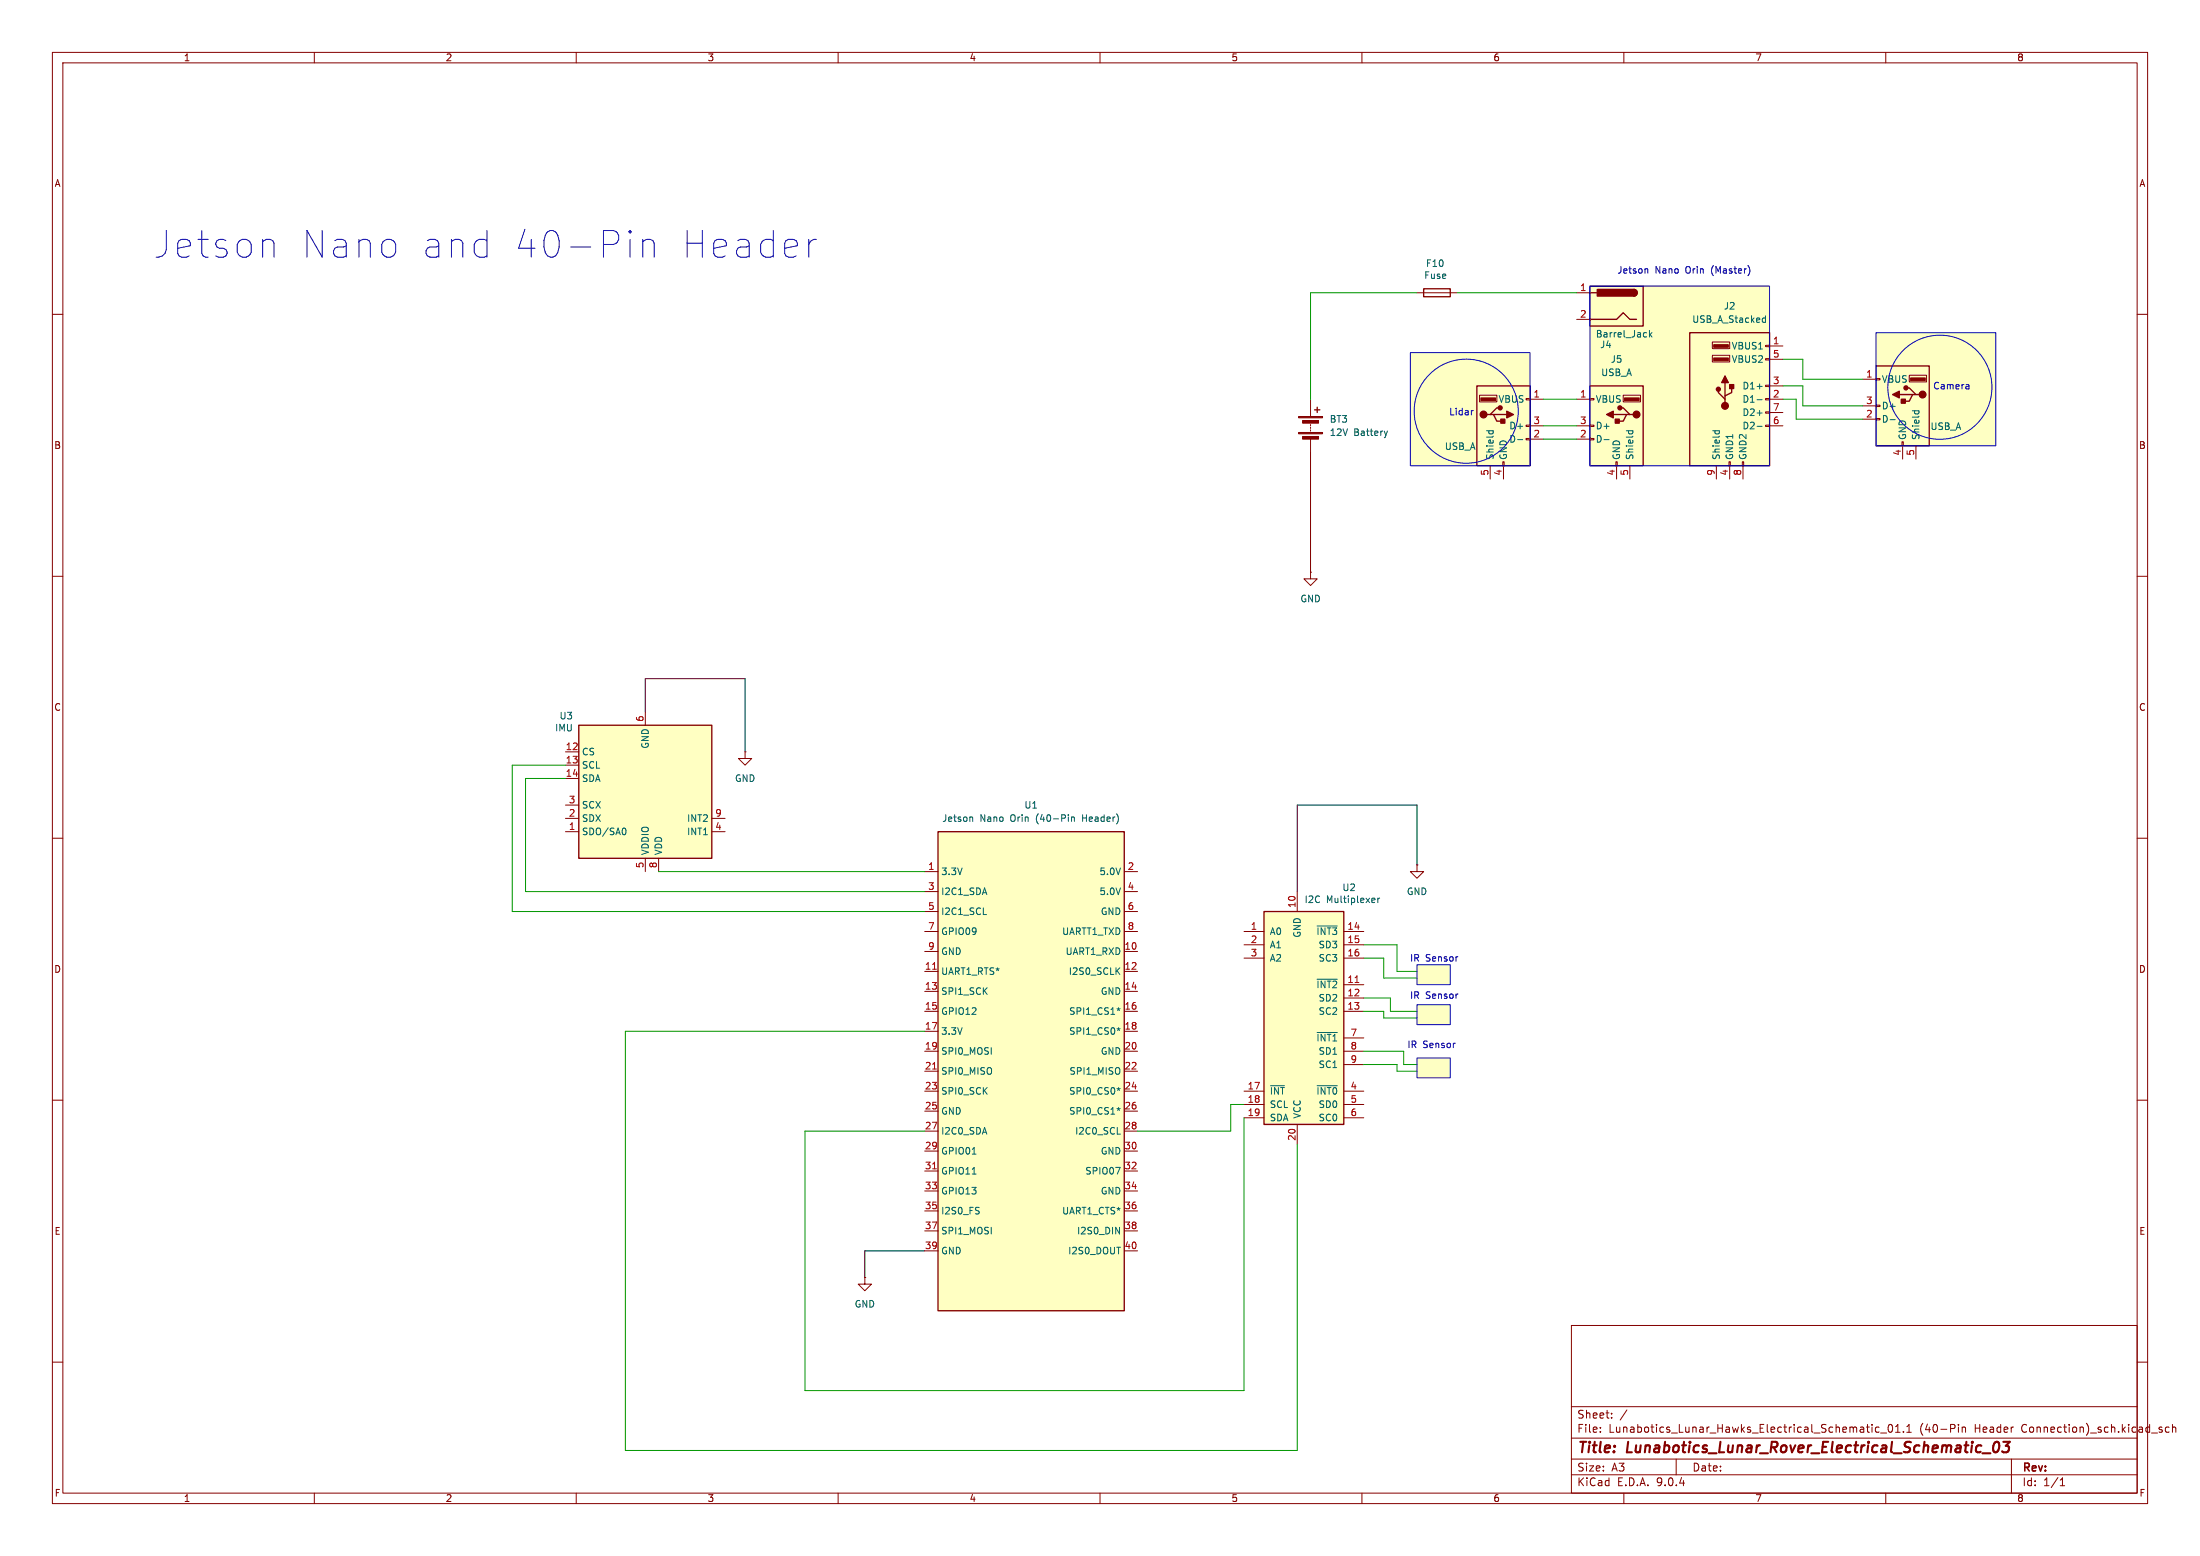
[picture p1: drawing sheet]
<svg xmlns="http://www.w3.org/2000/svg" width="420mm" height="297mm" viewBox="0 0 420 297" stroke-linecap="round" stroke-linejoin="round" font-family="sans-serif">
<g fill="none" stroke="#840000" stroke-width=".19">
<path d="M10 10h400v277h-400zM12 12h396v273h-396zM60 10v2M110 10v2M160 10v2M210 10v2M260 10v2M310 10v2M360 10v2M10 60h2M408 60h2M10 110h2"/>
<path d="M408 110h2M10 160h2M408 160h2M10 210h2M408 210h2M300 253h108v32h-108zM10 260h2M300 278.5h108M300 274.5h108M300 268.5h108M305.5 273.2v.2M305.5 272.5v.1"/>
<path d="M307.7 270.5v.2M307.7 269.8v.1M310.6 269.1l-1.3 1.9M320 278.5v3M357.4 271.9v.1M357.4 272.4v1M358.7 272.5l-.4-.1-.3 .3 .2 .6h.5M359 273.5h1.2M360.6 272l.2-.1a.8 .8 0 0 1 .5 .7 .8 .8 0 0 1-.5 .8l-.2-.2-.2-.4zM361.9 273.4h.8M361.9 272.3l.4-.4v1.5M363.4 273.2v.2"/>
<path d="M364 273.4h.9M364 272.3l.4-.4v1.5M373.9 271.9v.1M373.9 272.4v1M374.6 272.5l.2-.1 .4 .1v.9M374.6 272.4v1M384 278.5v6.5M408 260h2M412.2 272.8l.5 .2 .1 .1-.1 .2-.4 .1M412.2 272.5h.5M414.1 272.5l-.4-.1-.3 .3 .1 .6h.6M414.7 272.5l.2-.1 .4 .1 .1 .9"/>
<path d="M414.7 271.9v1.5M60 285v2M110 285v2M160 285v2M210 285v2M260 285v2M300 281.5h108M310 285v2M360 285v2M393.3 283.6h.9M393.3 282.5l.4-.4v1.5"/>
</g>
<path d="M378.5 277.4h1.5M380.8 275.4a.46 .46 0 0 1 .5-.2 .46 .46 0 0 1 .3 .4 1.15 1.15 0 0 1-.7 1.6l-.2-.1a1.54 1.54 0 0 1 .1-1.7zM382.4 275.2h1.3l-.8 .8 .6 .2-.1 .8-.4 .2h-.5l-.3-.2" fill="none" stroke="#840000" stroke-width=".4"/>
<g fill="#feffc3">
<path d="M270.5 191.8h6.4v3.8h-6.4z"/>
<path d="M303.5 54.6h34.3v34.3h-34.3z"/>
<path d="M358.1 63.5h22.9v21.6h-22.9z"/>
<path d="M270.5 184.2h6.4v3.8h-6.4z"/>
<path d="M269.2 67.3h22.9v21.6h-22.9z"/>
<path d="M270.5 201.9h6.4v3.8h-6.4z"/>
</g>
<path d="M271.8 55.1h5.1v1.5h-5.1z" fill="none" stroke="#840000" stroke-width=".25"/>
<path d="M270.5 55.9h7.6" fill="none" stroke="#840000" stroke-width=".19"/>
<path d="M303.5 73.7h10.2v15.2h-10.2z" fill="#ffffc2"/>
<path d="M251 78.2h1M251.5 77.7v1M303.5 73.7h10.2v15.2h-10.2zM308 79.1h2.5M309.2 77.9h.7l1.2 1.2h.7M311.1 79.1h-.6l-.6 1.3h-1.3" fill="none" stroke="#840000" stroke-width=".25"/>
<g fill="#840000" stroke="#840000" stroke-width=".25">
<path d="M308.4 80h.7v.8h-.7z"/>
<path d="M306.7 79.1l1.3-.6v1.3z"/>
<circle cx="312.4" cy="79.1" r=".63"/>
<circle cx="309.2" cy="77.9" r=".38"/>
</g>
<g fill="#840000" stroke="#840000" stroke-width=".19">
<path d="M310.1 75.9h2.8v.6h-2.8z"/>
<path d="M247.9 79.5h4.6v.3h-4.6z"/>
<path d="M247.9 82.6h4.6v.2h-4.6z"/>
<path d="M248.7 80.3h3v.5h-3z"/>
<path d="M248.7 83.3h3v.5h-3z"/>
</g>
<g fill="none" stroke="#840000" stroke-width=".19">
<path d="M250.2 76.2v3.3M301 76.2h2.5M303.5 76.1h.8v.2h-.8zM309.9 75.4h3.3v1.3h-3.3zM250.2 81v.3M250.2 81.5v.3M250.2 82v.3M250.2 83.8v2.6M301 81.3h2.5M301 83.8h2.5M303.5 81.2h.8v.2h-.8zM303.5 83.7h.8v.2h-.8z"/>
<path d="M308.5 88.1h.2v.8h-.2zM308.6 88.9v2.5M311.1 88.9v2.5M250.2 109.2v1.3h1.3l-1.3 1.3-1.3-1.3h1.3M250.2 109.2h.1"/>
</g>
<path d="M264.9 82.3l-.3 .8M306.2 83.9h1M310.5 82.2h1.2M310.9 82.2v.4M311.7 82.2v.4" fill="none" stroke="#006464" stroke-width=".19"/>
<path d="M358.1 69.9h10.2v15.2h-10.2z" fill="#ffffc2"/>
<path d="M358.1 69.9h10.2v15.2h-10.2zM362.6 75.3h2.5M363.9 74h.6l1.3 1.3h.6M365.8 75.3h-.7l-.6 1.3h-1.3" fill="none" stroke="#840000" stroke-width=".25"/>
<g fill="#840000" stroke="#840000" stroke-width=".25">
<path d="M363 76.2h.7v.8h-.7z"/>
<path d="M361.3 75.3l1.3-.6v1.2z"/>
<circle cx="367" cy="75.3" r=".63"/>
<circle cx="363.9" cy="74" r=".38"/>
</g>
<path d="M364.7 72.1h2.8v.5h-2.8z" fill="#840000" stroke="#840000" stroke-width=".19"/>
<g fill="none" stroke="#840000" stroke-width=".19">
<path d="M355.6 72.4h2.5M355.6 77.5h2.5M358.1 72.3h.8v.2h-.8zM358.1 77.3h.8v.3h-.8zM358.1 79.9h.8v.2h-.8zM364.5 71.6h3.3v1.3h-3.3zM355.6 80h2.5M363.1 84.3h.2v.8h-.2zM363.2 85.1v2.5M365.8 85.1v2.5M270.5 165.1v1.3h1.3l-1.3 1.2-1.3-1.2h1.3M270.5 165.1h.1"/>
<path d="M165.1 243.8v1.3h1.3l-1.3 1.3-1.3-1.3h1.3M165.1 243.8h.1"/>
</g>
<path d="M365.1 78.4h1.2M365.6 78.4l-.1 .4M366.3 78.4v.4M360.8 80.1h1" fill="none" stroke="#006464" stroke-width=".19"/>
<path d="M303.5 54.6h10.2v7.6h-10.2z" fill="#ffffc2"/>
<path d="M303.5 54.6h10.2v7.6h-10.2zM303.5 55.9h1.3M311.9 55.2a.64 .64 0 0 1 .6 .7 .64 .64 0 0 1-.6 .6M303.5 61h5.1l1.3-1.3 1.2 1.3h1.3" fill="none" stroke="#840000" stroke-width=".25"/>
<g fill="#840000" stroke="#840000" stroke-width=".25">
<path d="M311.9 55.2a.64 .64 0 0 1 .6 .7 .64 .64 0 0 1-.6 .6z"/>
<path d="M304.9 55.2h7v1.3h-7z"/>
</g>
<path d="M301 55.9h2.5M301 61h2.5" fill="none" stroke="#840000" stroke-width=".19"/>
<path d="M314.9 63.1v1.2M315 63.8l.4 .5M315.4 63.5l-.5 .5" fill="none" stroke="#006464" stroke-width=".19"/>
<path d="M241.3 174h15.2v40.6h-15.2z" fill="#ffffc2"/>
<path d="M241.3 174h15.2v40.6h-15.2z" fill="none" stroke="#840000" stroke-width=".25"/>
<g fill="none" stroke="#840000" stroke-width=".19">
<path d="M237.5 177.8h3.8M247.6 170.2v3.8M256.5 177.8h3.8M237.5 182.9h3.8M237.5 180.3h3.8M256.5 182.9h3.8M256.5 180.3h3.8M256.5 198.1h3.8M256.5 193h3.8M256.5 190.5h3.8M256.5 188h3.8M237.5 213.4h3.8"/>
<path d="M237.5 210.8h3.8M237.5 208.3h3.8M247.6 214.6v3.8M256.5 213.4h3.8M256.5 210.8h3.8M256.5 208.3h3.8M256.5 203.2h3.8M256.5 200.7h3.8"/>
</g>
<path d="M251.4 176.8h3.9M262.3 171.4l.2 .3-.6 .2M262.4 172.2l-.1 .1M263 171.4v.9M263.4 171.4l-.4 .3M251.4 197.1h3.9M251.4 186.9h3.9M242.5 207.2h2.7M251.4 207.2h3.9" fill="none" stroke="#006464" stroke-width=".19"/>
<path d="M258.7 187.5h.7" fill="none" stroke="#a90000" stroke-width=".19"/>
<path d="M110.5 138.4h25.4v25.4h-25.4z" fill="#ffffc2"/>
<path d="M110.5 138.4h25.4v25.4h-25.4z" fill="none" stroke="#840000" stroke-width=".25"/>
<path d="M123.2 135.9v2.5M107.9 158.8h2.6M107.9 156.2h2.6M107.9 153.7h2.6M107.9 148.6h2.6M107.9 146.1h2.6M107.9 143.5h2.6M135.9 158.8h2.5M135.9 156.2h2.5M123.2 163.8v2.6M125.7 163.8v2.6" fill="none" stroke="#840000" stroke-width=".19"/>
<path d="M119.2 158.1a.79 .79 0 0 1 0 1.2" fill="none" stroke="#006464" stroke-width=".19"/>
<path d="M322.6 63.5h15.2v25.4h-15.2z" fill="#ffffc2"/>
<path d="M322.6 63.5h15.2v25.4h-15.2zM328 74.3v.6l1.3 1.3v.6M329.3 73v2.6M330.6 73.7v1.2l-1.3 .7v.6" fill="none" stroke="#840000" stroke-width=".25"/>
<g fill="#840000" stroke="#840000" stroke-width=".25">
<path d="M329.3 71.8l.6 1.2h-1.2z"/>
<path d="M330.2 73.4h.8v.8h-.8z"/>
<circle cx="328" cy="74.3" r=".38"/>
<circle cx="329.3" cy="77.5" r=".63"/>
</g>
<g fill="#840000" stroke="#840000" stroke-width=".19">
<path d="M327.2 65.8h2.7v.5h-2.7z"/>
<path d="M327.2 68.3h2.7v.5h-2.7z"/>
</g>
<g fill="none" stroke="#840000" stroke-width=".19">
<path d="M326.9 65.3h3.3v1.2h-3.3zM326.9 67.8h3.3v1.3h-3.3zM337.1 65.9h.7v.3h-.7zM337.1 68.5h.7v.2h-.7zM337.1 73.5h.7v.3h-.7zM337.1 76.1h.7v.2h-.7zM337.1 78.6h.7v.3h-.7zM337.8 66h2.6M337.8 68.6h2.6M337.8 73.7h2.6M337.8 76.2h2.6M337.8 78.7h2.6"/>
<path d="M327.7 88.9v2.5M330.1 88.1h.2v.8h-.2zM330.2 88.9v2.5M332.6 88.1h.3v.8h-.3zM332.7 88.9v2.5M337.1 81.2h.7v.2h-.7zM337.8 81.3h2.6M142.2 143.5v1.3h1.3l-1.3 1.3-1.2-1.3h1.2M142.2 143.5h.1"/>
</g>
<path d="M335.4 73.8h1M335.4 76.3h1M335.4 78.8h1M336.5 61.5h.5M336.5 60.8h.5M337 60.3v1.2M327 82.2h1.2M327.5 82.2l-.1 .4M328.2 82.2v.4M335.4 81.4h1" fill="none" stroke="#006464" stroke-width=".19"/>
<path d="M281.9 73.7h10.2v15.2h-10.2z" fill="#ffffc2"/>
<path d="M281.9 73.7h10.2v15.2h-10.2zM284.5 79.1h.6l.6 1.3h1.3M285.1 79.1h2.6M286.4 77.9h-.7l-1.2 1.2h-.7" fill="none" stroke="#840000" stroke-width=".25"/>
<g fill="#840000" stroke="#840000" stroke-width=".25">
<path d="M286.5 80h.8v.8h-.8z"/>
<path d="M287.7 78.5l1.2 .6-1.2 .7z"/>
<circle cx="283.2" cy="79.1" r=".63"/>
<circle cx="286.4" cy="77.9" r=".38"/>
</g>
<path d="M282.7 75.9h2.8v.6h-2.8z" fill="#840000" stroke="#840000" stroke-width=".19"/>
<path d="M282.4 75.4h3.3v1.3h-3.3zM291.3 76.1h.8v.2h-.8zM292.1 76.2h2.5M284.5 88.9v2.5M286.9 88.1h.2v.8h-.2zM287 88.9v2.5M291.3 81.2h.8v.2h-.8zM291.3 83.7h.8v.2h-.8zM292.1 81.3h2.5M292.1 83.8h2.5" fill="none" stroke="#840000" stroke-width=".19"/>
<path d="M283.8 82.2h1.3M284.3 82.2l-.1 .4M285 82.2l.1 .4M289.7 83.9h1" fill="none" stroke="#006464" stroke-width=".19"/>
<path d="M179.1 158.8h35.5v91.4h-35.5z" fill="#ffffc2"/>
<path d="M179.1 158.8h35.5v91.4h-35.5z" fill="none" stroke="#840000" stroke-width=".25"/>
<g fill="none" stroke="#840000" stroke-width=".19">
<path d="M176.5 166.4h2.6M176.5 170.2h2.6M176.5 174h2.6M176.5 177.8h2.6M214.6 166.4h2.6M214.6 170.2h2.6M214.6 174h2.6M214.6 177.8h2.6M176.5 181.6h2.6M176.5 185.4h2.6M176.5 189.2h2.6M176.5 193h2.6"/>
<path d="M176.5 196.9h2.6M214.6 181.6h2.6M214.6 185.4h2.6M214.6 189.2h2.6M214.6 193h2.6M214.6 196.9h2.6M176.5 200.7h2.6M176.5 204.5h2.6M176.5 208.3h2.6M176.5 212.1h2.6M176.5 215.9h2.6M176.5 219.7h2.6"/>
<path d="M214.6 200.7h2.6M214.6 204.5h2.6M214.6 208.3h2.6M214.6 212.1h2.6M214.6 215.9h2.6M214.6 219.7h2.6M176.5 223.5h2.6M176.5 227.3h2.6M176.5 231.1h2.6M176.5 234.9h2.6M176.5 238.8h2.6M214.6 223.5h2.6"/>
<path d="M214.6 227.3h2.6M214.6 231.1h2.6M214.6 234.9h2.6M214.6 238.8h2.6"/>
</g>
<g fill="none" stroke="#006464" stroke-width=".19">
<path d="M185.3 155.9l.4 .2v.7M204.6 156.1l.1-.2 .3 .1 .1 .8M204.6 155.9v.9M187.7 174.6h.6M213.2 192.5l.3 .2M213.2 196.3l.3 .2M213.5 192.3v.4M213.5 196.2v.3M213.5 192.7l-.1 .2M213.5 192.7l.2 .2M213.5 196.5l-.1 .2M213.5 196.5l.2 .2"/>
<path d="M213.8 192.5l-.3 .2M213.8 196.3l-.3 .2M213.2 207.8l.3 .1M213.2 211.6l.3 .1M213.3 216.5h.6M213.5 207.6v.3M213.5 211.4v.3M213.5 207.9l-.1 .2M213.5 207.9l.2 .2M213.5 211.7l-.1 .2M213.5 211.7l.2 .2M213.8 207.8l-.3 .1"/>
<path d="M213.8 211.6l-.3 .1M185.6 220.3h.7M185.6 224.1h.7M213 234.3l.7 1.2v-1.2M213 222.8h.8l-.5 1.3"/>
</g>
<path d="M178 185h.8M178 204.1h.8M178 223.1h.8" fill="none" stroke="#a90000" stroke-width=".19"/>
<g fill="none" stroke="#009600" stroke-width=".19">
<path d="M270.5 55.9h-20.3v20.3M278.1 55.9h22.9M294.6 76.2h6.4M340.4 68.6h3.8v3.8h11.4M340.4 76.2h2.5v3.8h12.7M340.4 73.7h3.8v3.8h11.4M294.6 81.3h6.4M294.6 83.8h6.4M107.9 146.1h-10.1v27.9h78.7M107.9 148.6h-7.6v21.6h76.2M125.7 166.4h50.8M176.5 196.9h-57.1v80h128.2v-58.5"/>
<path d="M260.3 180.3h6.4v5.1h3.8M260.3 182.9h3.9v3.8h6.3M260.3 193h3.9v1.3h6.3M260.3 190.5h5.1v2.5h5.1M237.5 213.4v52h-83.8v-49.5h22.8M237.5 210.8h-2.6v5.1h-17.7M260.3 203.2h6.4v1.3h3.8M260.3 200.7h7.7v2.5h2.5"/>
</g>
<path d="M250.2 86.4v22.8M123.2 135.9v-6.4h19v14M270.5 165.1v-11.4h-22.9v16.5M176.5 238.8h-11.4v5" fill="none" stroke="#000" stroke-width=".19"/>
<g fill="none" stroke="#0000c2" stroke-width=".19">
<path d="M52.1 45.9l.2 .5v2.7M120.3 44v.5M120.3 45.7v3.4M120.3 44l-.3 .2 .3 .3M120.3 44l.2 .2-.2 .3M122.7 45.7v3.4M122.7 46.2a1.26 1.26 0 0 1 2.2 .2v2.7M154.4 45.7v3.4M155.8 45.7a1.3 1.3 0 0 0-1.4 1M303.5 54.6h34.3v34.3h-34.3zM314.2 51.3l.4 .2v.6M334 51.2v.9"/>
<path d="M269.2 67.3h22.9v21.6h-22.9zM281.3 78.3l-.3 .1M358.1 63.5h22.9v21.6h-22.9zM375.7 73.4l.2 .2v.6M375.9 74.2h-.1M375.9 73.7l-.1 .1M270.5 191.8h6.4v3.8h-6.4zM270.5 184.2h6.4v3.8h-6.4zM270.5 201.9h6.4v3.8h-6.4z"/>
<circle cx="279.9" cy="78.5" r="9.9"/>
<circle cx="370.3" cy="73.9" r="9.9"/>
</g>
<g font-size="7.1" fill="#0000c2">
<text x="29.4" y="49.5">Jetson</text>
<text x="57.1" y="49.5">Nano</text>
<text x="79.5" y="49.5">and</text>
<text x="96.6" y="49.5">40-Pin</text>
<text x="128" y="49.5">Header</text>
</g>
<g font-size="2.8" fill="#840000">
<text x="301" y="277.9">Title:</text>
<text x="310.6" y="277.9">Lunabotics_Lunar_Rover_Electrical_Schematic_03</text>
</g>
<g font-size="2.1" fill="#840000">
<text x="301" y="273.7">File:</text>
<text x="301" y="271">Sheet:</text>
<text x="307.1" y="273.7">Lunabotics_Lunar_Hawks_Electrical_Schematic_01.1</text>
<text x="366.5" y="273.7">(40-Pin</text>
<text x="377.1" y="273.7">Header</text>
<text x="386.2" y="273.7">Connection)_sch.kicad_sch</text>
<text x="301" y="281.1">Size:</text>
<text x="307.6" y="281.1">A3</text>
<text x="323" y="281.1">Date:</text>
<text x="386" y="281.3">Rev:</text>
<text x="301" y="283.9">KiCad</text>
<text x="308.7" y="283.9">E.D.A.</text>
<text x="316.3" y="283.9">9.0.4</text>
<text x="386" y="283.9">Id:</text>
<text x="390.1" y="283.9">1/1</text>
</g>
<g font-size="1.8" fill="#840000">
<text x="35" y="11.9">1</text>
<text x="85" y="11.9">2</text>
<text x="135" y="11.9">3</text>
<text x="185" y="11.9">4</text>
<text x="235" y="11.9">5</text>
<text x="285" y="11.9">6</text>
<text x="335" y="11.9">7</text>
<text x="385" y="11.9">8</text>
<text x="10.3" y="35.9">A</text>
<text x="408.3" y="35.9">A</text>
<text x="10.3" y="85.9">B</text>
<text x="408.2" y="85.9">B</text>
<text x="10.3" y="135.9">C</text>
<text x="408.2" y="135.9">C</text>
<text x="10.3" y="185.9">D</text>
<text x="408.2" y="185.9">D</text>
<text x="10.3" y="235.9">E</text>
<text x="408.3" y="235.9">E</text>
<text x="10.3" y="285.9">F</text>
<text x="35" y="286.9">1</text>
<text x="85" y="286.9">2</text>
<text x="135" y="286.9">3</text>
<text x="185" y="286.9">4</text>
<text x="235" y="286.9">5</text>
<text x="285" y="286.9">6</text>
<text x="335" y="286.9">7</text>
<text x="385" y="286.9">8</text>
<text x="408.3" y="285.9">F</text>
</g>
<g font-size="1.8" fill="#006464">
<text x="271.8" y="53.4">Fuse</text>
<text x="272.1" y="51.2">F10</text>
<text x="329" y="59.3">J2</text>
<text x="304.6" y="64.6">Barrel_Jack</text>
<text x="323" y="61.8">USB_A_Stacked</text>
<text x="305.4" y="66.6">J4</text>
<text x="305.6" y="72">USB_A</text>
<text x="307.4" y="69.4">J5</text>
<text x="330.5" y="66.9">VBUS1</text>
<text x="330.5" y="69.4">VBUS2</text>
<text x="286" y="77.1">VBUS</text>
<text x="304.5" y="77.1">VBUS</text>
<text x="332.5" y="74.5">D1+</text>
<text x="332.5" y="77.1">D1-</text>
<text x="359.2" y="73.3">VBUS</text>
<text x="253.8" y="80.9">BT3</text>
<text x="253.8" y="83.4">12V</text>
<text x="258.4" y="83.4">Battery</text>
<text x="288" y="82.1">D+</text>
<text x="304.5" y="82.1">D+</text>
<text x="332.5" y="79.6">D2+</text>
<text x="332.5" y="82.1">D2-</text>
<text x="359.2" y="78.3">D+</text>
<text x="359.2" y="80.9">D-</text>
<text x="368.4" y="82.3">USB_A</text>
<text x="275.7" y="86.1">USB_A</text>
<text x="285.3" y="87.9" transform="rotate(-90 285.3 87.9)">Shield</text>
<text x="287.9" y="87.9" transform="rotate(-90 287.9 87.9)">GND</text>
<text x="288" y="84.7">D-</text>
<text x="304.5" y="84.7">D-</text>
<text x="309.5" y="87.9" transform="rotate(-90 309.5 87.9)">GND</text>
<text x="312" y="87.9" transform="rotate(-90 312 87.9)">Shield</text>
<text x="328.5" y="87.9" transform="rotate(-90 328.5 87.9)">Shield</text>
<text x="331.1" y="87.9" transform="rotate(-90 331.1 87.9)">GND1</text>
<text x="333.6" y="87.9" transform="rotate(-90 333.6 87.9)">GND2</text>
<text x="364.1" y="84.1" transform="rotate(-90 364.1 84.1)">GND</text>
<text x="366.6" y="84.1" transform="rotate(-90 366.6 84.1)">Shield</text>
<text x="248.2" y="115.2">GND</text>
<text x="106.7" y="137.5">U3</text>
<text x="105.9" y="139.8">IMU</text>
<text x="124.1" y="143" transform="rotate(-90 124.1 143)">GND</text>
<text x="111" y="149.5">SDA</text>
<text x="111" y="146.9">SCL</text>
<text x="111" y="144.4">CS</text>
<text x="140.2" y="149.5">GND</text>
<text x="111" y="154.5">SCX</text>
<text x="195.5" y="154.5">U1</text>
<text x="111" y="159.6">SDO/SA0</text>
<text x="111" y="157.1">SDX</text>
<text x="131.1" y="159.6">INT1</text>
<text x="131.1" y="157.1">INT2</text>
<text x="179.8" y="157.1">Jetson</text>
<text x="187.1" y="157.1">Nano</text>
<text x="193" y="157.1">Orin</text>
<text x="198.1" y="157.1">(40-Pin</text>
<text x="207.1" y="157.1">Header)</text>
<text x="124.1" y="163.3" transform="rotate(-90 124.1 163.3)">VDDIO</text>
<text x="126.6" y="163.3" transform="rotate(-90 126.6 163.3)">VDD</text>
<text x="179.6" y="167.2">3.3V</text>
<text x="209.8" y="167.2">5.0V</text>
<text x="179.6" y="171">I2C1_SDA</text>
<text x="209.8" y="171">5.0V</text>
<text x="249" y="172.6">I2C</text>
<text x="253.2" y="172.6">Multiplexer</text>
<text x="256.2" y="170.3">U2</text>
<text x="268.5" y="171">GND</text>
<text x="179.6" y="174.9">I2C1_SCL</text>
<text x="179.6" y="178.7">GPIO09</text>
<text x="202.7" y="178.7">UARTT1_TXD</text>
<text x="210" y="174.9">GND</text>
<text x="242.3" y="178.7">A0</text>
<text x="248.5" y="179.1" transform="rotate(-90 248.5 179.1)">GND</text>
<text x="251.2" y="178.7">~{INT3}</text>
<text x="179.6" y="182.5">GND</text>
<text x="203.3" y="182.5">UART1_RXD</text>
<text x="242.3" y="183.7">A2</text>
<text x="242.3" y="181.2">A1</text>
<text x="251.6" y="183.7">SC3</text>
<text x="251.6" y="181.2">SD3</text>
<text x="179.6" y="186.3">UART1_RTS*</text>
<text x="179.6" y="190.1">SPI1_SCK</text>
<text x="203.9" y="186.3">I2S0_SCLK</text>
<text x="210" y="190.1">GND</text>
<text x="251.2" y="188.8">~{INT2}</text>
<text x="251.6" y="191.4">SD2</text>
<text x="179.6" y="193.9">GPIO12</text>
<text x="179.6" y="197.7">3.3V</text>
<text x="204" y="193.9">SPI1_CS1*</text>
<text x="204" y="197.7">SPI1_CS0*</text>
<text x="251.6" y="193.9">SC2</text>
<text x="179.6" y="201.5">SPI0_MOSI</text>
<text x="210" y="201.5">GND</text>
<text x="251.2" y="199">~{INT1}</text>
<text x="251.6" y="201.5">SD1</text>
<text x="179.6" y="205.3">SPI0_MISO</text>
<text x="179.6" y="209.1">SPI0_SCK</text>
<text x="204" y="209.1">SPI0_CS0*</text>
<text x="204.1" y="205.3">SPI1_MISO</text>
<text x="242.3" y="209.1">~{INT}</text>
<text x="251.2" y="209.1">~{INT0}</text>
<text x="251.6" y="204.1">SC1</text>
<text x="179.6" y="213">GND</text>
<text x="204" y="213">SPI0_CS1*</text>
<text x="242.3" y="214.2">SDA</text>
<text x="242.3" y="211.7">SCL</text>
<text x="248.5" y="213.6" transform="rotate(-90 248.5 213.6)">VCC</text>
<text x="251.6" y="214.2">SC0</text>
<text x="251.6" y="211.7">SD0</text>
<text x="179.6" y="216.8">I2C0_SDA</text>
<text x="179.6" y="220.6">GPIO01</text>
<text x="205.1" y="216.8">I2C0_SCL</text>
<text x="210" y="220.6">GND</text>
<text x="179.6" y="224.4">GPIO11</text>
<text x="207.1" y="224.4">SPIO07</text>
<text x="179.6" y="228.2">GPIO13</text>
<text x="179.6" y="232">I2S0_FS</text>
<text x="202.7" y="232">UART1_CTS*</text>
<text x="210" y="228.2">GND</text>
<text x="179.6" y="235.8">SPI1_MOSI</text>
<text x="179.6" y="239.6">GND</text>
<text x="203.8" y="239.6">I2S0_DOUT</text>
<text x="205.5" y="235.8">I2S0_DIN</text>
<text x="163.1" y="249.8">GND</text>
</g>
<g font-size="1.8" fill="#0000c2">
<text x="308.7" y="52.4">Jetson</text>
<text x="316" y="52.4">Nano</text>
<text x="321.9" y="52.4">Orin</text>
<text x="326.9" y="52.4">(Master)</text>
<text x="368.9" y="74.5">Camera</text>
<text x="276.6" y="79.5">Lidar</text>
<text x="269.1" y="183.7">IR</text>
<text x="272.1" y="183.7">Sensor</text>
<text x="269.1" y="190.9">IR</text>
<text x="272.1" y="190.9">Sensor</text>
<text x="268.6" y="200.3">IR</text>
<text x="271.6" y="200.3">Sensor</text>
</g>
<g font-size="1.8" fill="#a90000">
<text x="301.6" y="55.6">1</text>
<text x="301.6" y="60.7">2</text>
<text x="338.4" y="65.8">1</text>
<text x="338.4" y="68.3">5</text>
<text x="292.7" y="75.9">1</text>
<text x="301.6" y="75.9">1</text>
<text x="338.4" y="73.4">3</text>
<text x="338.4" y="75.9">2</text>
<text x="356.2" y="72.1">1</text>
<text x="356.2" y="77.2">3</text>
<text x="292.7" y="81">3</text>
<text x="292.7" y="83.6">2</text>
<text x="301.6" y="81">3</text>
<text x="301.6" y="83.6">2</text>
<text x="338.4" y="78.5">7</text>
<text x="338.4" y="81">6</text>
<text x="356.2" y="79.8">2</text>
<text x="363" y="87.1" transform="rotate(-90 363 87.1)">4</text>
<text x="365.5" y="87.1" transform="rotate(-90 365.5 87.1)">5</text>
<text x="284.2" y="90.9" transform="rotate(-90 284.2 90.9)">5</text>
<text x="286.8" y="90.9" transform="rotate(-90 286.8 90.9)">4</text>
<text x="308.4" y="90.9" transform="rotate(-90 308.4 90.9)">4</text>
<text x="310.9" y="90.9" transform="rotate(-90 310.9 90.9)">5</text>
<text x="327.4" y="90.9" transform="rotate(-90 327.4 90.9)">9</text>
<text x="329.9" y="90.9" transform="rotate(-90 329.9 90.9)">4</text>
<text x="332.5" y="90.9" transform="rotate(-90 332.5 90.9)">8</text>
<text x="122.9" y="137.9" transform="rotate(-90 122.9 137.9)">6</text>
<text x="107.9" y="143.3">12</text>
<text x="107.9" y="148.3">14</text>
<text x="107.9" y="145.8">13</text>
<text x="108.5" y="156">2</text>
<text x="108.5" y="153.4">3</text>
<text x="136.5" y="156">9</text>
<text x="108.5" y="158.5">1</text>
<text x="136.5" y="158.5">4</text>
<text x="122.9" y="165.8" transform="rotate(-90 122.9 165.8)">5</text>
<text x="125.5" y="165.8" transform="rotate(-90 125.5 165.8)">8</text>
<text x="177.1" y="166.1">1</text>
<text x="215.2" y="166.1">2</text>
<text x="177.1" y="169.9">3</text>
<text x="177.1" y="173.7">5</text>
<text x="215.2" y="169.9">4</text>
<text x="215.2" y="173.7">6</text>
<text x="247.4" y="173.4" transform="rotate(-90 247.4 173.4)">10</text>
<text x="177.1" y="177.5">7</text>
<text x="215.2" y="177.5">8</text>
<text x="238.7" y="177.5">1</text>
<text x="257.1" y="177.5">14</text>
<text x="176.5" y="185.2">11</text>
<text x="177.1" y="181.4">9</text>
<text x="214.6" y="181.4">10</text>
<text x="214.6" y="185.2">12</text>
<text x="238.7" y="182.6">3</text>
<text x="238.7" y="180.1">2</text>
<text x="257.1" y="182.6">16</text>
<text x="257.1" y="180.1">15</text>
<text x="176.5" y="189">13</text>
<text x="214.6" y="189">14</text>
<text x="257.1" y="190.2">12</text>
<text x="257.1" y="187.7">11</text>
<text x="176.5" y="192.8">15</text>
<text x="176.5" y="196.6">17</text>
<text x="214.6" y="192.8">16</text>
<text x="214.6" y="196.6">18</text>
<text x="257.1" y="192.8">13</text>
<text x="257.7" y="197.9">7</text>
<text x="176.5" y="200.4">19</text>
<text x="214.6" y="200.4">20</text>
<text x="257.7" y="202.9">9</text>
<text x="257.7" y="200.4">8</text>
<text x="176.5" y="204.2">21</text>
<text x="176.5" y="208">23</text>
<text x="214.6" y="204.2">22</text>
<text x="214.6" y="208">24</text>
<text x="238.1" y="208">17</text>
<text x="257.7" y="208">4</text>
<text x="176.5" y="211.8">25</text>
<text x="176.5" y="215.6">27</text>
<text x="214.6" y="211.8">26</text>
<text x="214.6" y="215.6">28</text>
<text x="238.1" y="213.1">19</text>
<text x="238.1" y="210.6">18</text>
<text x="257.7" y="213.1">6</text>
<text x="257.7" y="210.6">5</text>
<text x="176.5" y="219.5">29</text>
<text x="214.6" y="219.5">30</text>
<text x="247.4" y="217.8" transform="rotate(-90 247.4 217.8)">20</text>
<text x="176.5" y="223.3">31</text>
<text x="176.5" y="227.1">33</text>
<text x="214.6" y="223.3">32</text>
<text x="214.6" y="227.1">34</text>
<text x="176.5" y="230.9">35</text>
<text x="214.6" y="230.9">36</text>
<text x="176.5" y="234.7">37</text>
<text x="176.5" y="238.5">39</text>
<text x="214.6" y="234.7">38</text>
<text x="214.6" y="238.5">40</text>
</g>
</svg>
